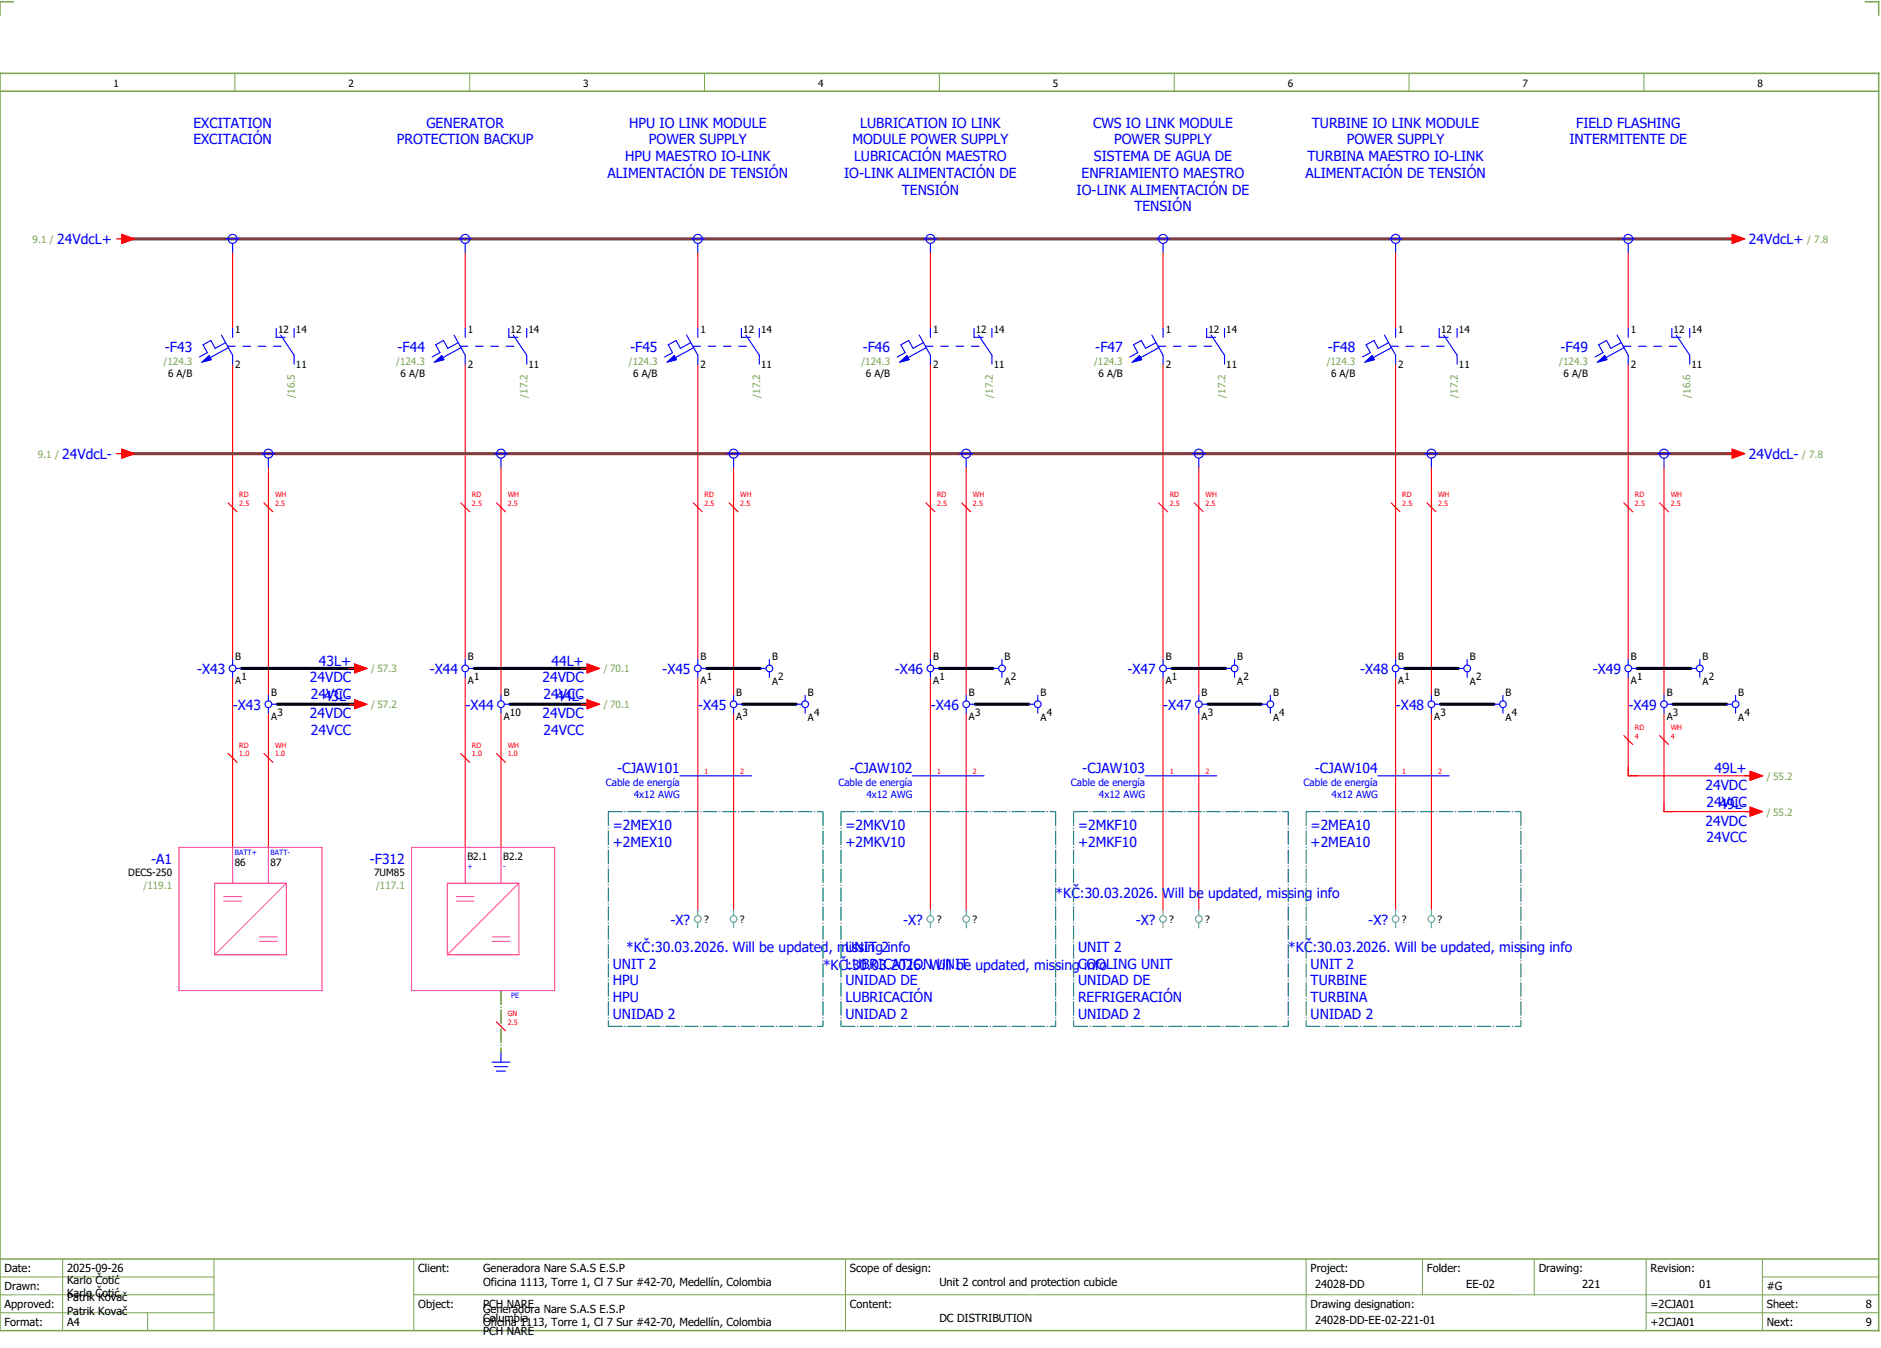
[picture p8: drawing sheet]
<svg xmlns="http://www.w3.org/2000/svg" width="421mm" height="301mm" viewBox="0 0 421 301" stroke-linecap="round" stroke-linejoin="round" font-family="sans-serif">
<path d="M0 16.4h420v281h-420zM3 .4h-3v3M417 .4h3v3M0 20.4h420M0 281.4h420" fill="none" stroke="#7ca552" stroke-width=".35"/>
<g fill="none" stroke="#7ca552" stroke-width=".22">
<path d="M52.5 16.4v4M105 16.4v4M157.5 16.4v4M210 16.4v4M262.5 16.4v4M315 16.4v4M367.5 16.4v4M0 285.4h47.8M0 293.4h47.8M14 281.4v16M33 293.4v4M47.8 281.4v16"/>
<path d="M47.8 289.4h-47.8M92.5 281.4v16M92.5 289.4h327.5M189 281.4v16M292 281.4v15.8M318 281.4v8M343 281.4v8M368 281.4v15.8M368 293.4h52M394 285.4h26M394 281.4v15.8"/>
</g>
<g fill="none" stroke="#f00" stroke-width=".25">
<path d="M26 53.4h1.3M27.3 52.4l2.7 1-2.7 1zM52 56.4v17M104 56.4v17M156 56.4v17M208 56.4v17M260 56.4v17M312 56.4v17M364 56.4v17M386 53.4h1.3M387.3 52.4l2.7 1-2.7 1zM52 81.4v66"/>
<path d="M104 81.4v66M156 81.4v66M208 81.4v66M260 81.4v66M312 81.4v66M364 81.4v66M26 101.4h1.3M27.3 100.4l2.7 1-2.7 1zM51 112.4l2 2M59 112.4l2 2M60 104.4v51M103 112.4l2 2"/>
<path d="M111 112.4l2 2M112 104.4v51M155 112.4l2 2M163 112.4l2 2M164 104.4v51M207 112.4l2 2M215 112.4l2 2M216 104.4v51M259 112.4l2 2M267 112.4l2 2M268 104.4v51M311 112.4l2 2"/>
<path d="M319 112.4l2 2M320 104.4v51M363 112.4l2 2M371 112.4l2 2M372 104.4v51M386 101.4h1.3M387.3 100.4l2.7 1-2.7 1zM52 151.4v38M60 159.4v30M78 149.4h1.3M78 157.4h1.3M79.3 148.4l2.7 1-2.7 1z"/>
<path d="M79.3 156.4l2.7 1-2.7 1zM104 151.4v38M112 159.4v30M130 149.4h1.2M130 157.4h1.2M131.2 148.4l2.8 1-2.8 1zM131.2 156.4l2.8 1-2.8 1zM156 151.4v52M164 159.4v44M208 151.4v52M216 159.4v44M260 151.4v52"/>
<path d="M268 159.4v44M312 151.4v52M320 159.4v44M364 151.4v22h28M372 159.4v22h20M51 168.4l2 2M59 168.4l2 2M103 168.4l2 2M111 168.4l2 2M363 164.4l2 2M371 164.4l2 2M391.3 172.4l2.7 1-2.7 1z"/>
<path d="M391.3 180.4l2.7 1-2.7 1zM111 228.4l2 2"/>
</g>
<g fill="none" stroke="#000" stroke-width=".7">
<path d="M54 149.4h26M62 157.4h18M106 149.4h26M114 157.4h18M158 149.4h12M166 157.4h12M210 149.4h12M218 157.4h12M262 149.4h12M270 157.4h12M314 149.4h12M322 157.4h12"/>
<path d="M366 149.4h12M374 157.4h12"/>
</g>
<path d="M112 221.4v14" fill="none" stroke="#008000" stroke-width=".25" stroke-dasharray="3.2 .4 .3 .4" stroke-linecap="butt"/>
<path d="M28 53.4h360M28 101.4h360" fill="none" stroke="#7f3f3f" stroke-width=".7"/>
<path d="M40 189.4h32v32h-32zM48 197.4h16v16h-16zM52 189.4v8M60 189.4v8M92 189.4h32v32h-32zM100 197.4h16v16h-16zM104 189.4v8M112 189.4v8" fill="none" stroke="#f0f" stroke-width=".25"/>
<path d="M64 197.4l-16 16M116 197.4l-16 16M50 200.4h4M50 201.4h4M58 210.4h4M58 209.4h4M102 200.4h4M102 201.4h4M110 210.4h4M110 209.4h4" fill="none" stroke="#f0f" stroke-width=".22"/>
<g fill="none" stroke="#00f" stroke-width=".25">
<path d="M50.5 53.4h3M52 54.4v2M102.5 53.4h3M104 54.4v2M154.5 53.4h3M156 54.4v2M206.5 53.4h3M208 54.4v2M258.5 53.4h3M260 54.4v2M310.5 53.4h3M312 54.4v2"/>
<path d="M362.5 53.4h3M364 54.4v2M49.5 74.9l2.5 4.5v2M50.4 76.6l-2.3 1.3-1-1.8-1.7 1 1 1.7-1.8 1M50.9 77.4h1.7M51.1 77.7l-4.1 2.2M52 73.4v2M54.3 77.4h1.7M57.7 77.4h1.7M61.2 77.4h1.7M61.7 73.4v2h2.1M62.7 74.9l3.1 4.5v2"/>
<path d="M65.8 73.4v2M101.5 74.9l2.5 4.5v2M102.4 76.6l-2.3 1.3-1-1.8-1.7 1 1 1.7-1.8 1M102.9 77.4h1.7M103.1 77.7l-4.1 2.2M104 73.4v2M106.3 77.4h1.7M109.7 77.4h1.7M113.2 77.4h1.7M113.8 73.4v2h1.9M114.8 74.9l3 4.5v2M117.8 73.4v2"/>
<path d="M153.5 74.9l2.5 4.5v2M154.4 76.6l-2.3 1.3-1-1.8-1.7 1 1 1.7-1.8 1M154.9 77.4h1.7M155.1 77.7l-4.1 2.2M156 73.4v2M158.3 77.4h1.7M161.7 77.4h1.7M165.2 77.4h1.7M165.8 73.4v2h2M166.7 74.9l3.1 4.5v2M169.7 73.4v2M205.5 74.9l2.5 4.5v2"/>
<path d="M206.4 76.6l-2.3 1.3-1-1.8-1.7 1 1 1.7-1.8 1M206.9 77.4h1.7M207.1 77.7l-4.1 2.2M208 73.4v2M210.3 77.4h1.7M213.7 77.4h1.7M217.2 77.4h1.7M217.7 73.4v2h2M218.8 74.9l3 4.5v2M221.8 73.4v2M257.5 74.9l2.5 4.5v2M258.4 76.6l-2.3 1.3-1-1.8-1.7 1 1 1.7-1.8 1"/>
<path d="M258.9 77.4h1.7M259.1 77.7l-4.1 2.2M260 73.4v2M262.3 77.4h1.7M265.7 77.4h1.7M269.2 77.4h1.7M269.8 73.4v2h2M270.7 74.9l3.1 4.5v2M273.7 73.4v2M309.5 74.9l2.5 4.5v2M310.4 76.6l-2.3 1.3-1-1.8-1.7 1 1 1.7-1.8 1M310.9 77.4h1.7"/>
<path d="M311.1 77.7l-4.1 2.2M312 73.4v2M314.3 77.4h1.7M317.7 77.4h1.7M321.2 77.4h1.7M321.7 73.4v2h2.1M322.8 74.9l3 4.5v2M325.8 73.4v2M361.5 74.9l2.5 4.5v2M362.4 76.6l-2.3 1.3-1-1.8-1.7 1 1 1.7-1.8 1M362.9 77.4h1.7M363.1 77.7l-4.1 2.2"/>
<path d="M364 73.4v2M366.3 77.4h1.7M369.7 77.4h1.7M373.2 77.4h1.7M373.8 73.4v2h2M374.7 74.9l3.1 4.5v2M377.8 73.4v2M45.2 80.9l1.5-1.4 .5 .9zM97.2 80.9l1.5-1.4 .5 .9zM149.2 80.9l1.5-1.4 .5 .9zM201.2 80.9l1.5-1.4 .5 .9zM253.2 80.9l1.5-1.4 .5 .9z"/>
<path d="M305.2 80.9l1.5-1.4 .5 .9zM357.2 80.9l1.5-1.4 .5 .9zM58.5 101.4h3M60 102.4v2M110.5 101.4h3M112 102.4v2M162.5 101.4h3M164 102.4v2M214.5 101.4h3M216 102.4v2M266.5 101.4h3M268 102.4v2"/>
<path d="M318.5 101.4h3M320 102.4v2M370.5 101.4h3M372 102.4v2M52 147.4v1.2M52 150.1v1.3M52.8 149.4h1.2M60 155.4v1.2M60 158.1v1.3M60.8 157.4h1.2M104 147.4v1.2M104 150.1v1.3"/>
<path d="M104.7 149.4h1.3M112 155.4v1.2M112 158.1v1.3M112.7 157.4h1.3M156 147.4v1.2M156 150.1v1.3M156.8 149.4h1.2M164 155.4v1.2M164 158.1v1.3M164.8 157.4h1.2M170 149.4h1.2M172 147.4v1.2"/>
<path d="M172 150.1v1.3M178 157.4h1.2M180 155.4v1.2M180 158.1v1.3M208 147.4v1.2M208 150.1v1.3M208.7 149.4h1.3M216 155.4v1.2M216 158.1v1.3M216.7 157.4h1.3M222 149.4h1.3M224 147.4v1.2"/>
<path d="M224 150.1v1.3M230 157.4h1.3M232 155.4v1.2M232 158.1v1.3M260 147.4v1.2M260 150.1v1.3M260.8 149.4h1.2M268 155.4v1.2M268 158.1v1.3M268.7 157.4h1.3M274 149.4h1.2M276 147.4v1.2"/>
<path d="M276 150.1v1.3M282 157.4h1.2M284 155.4v1.2M284 158.1v1.3M312 147.4v1.2M312 150.1v1.3M312.7 149.4h1.3M320 155.4v1.2M320 158.1v1.3M320.8 157.4h1.2M326 149.4h1.3M328 147.4v1.2"/>
<path d="M328 150.1v1.3M334 157.4h1.3M336 155.4v1.2M336 158.1v1.3M364 147.4v1.2M364 150.1v1.3M364.8 149.4h1.2M372 155.4v1.2M372 158.1v1.3M372.7 157.4h1.3M378 149.4h1.3M380 147.4v1.2"/>
<path d="M380 150.1v1.3M386 157.4h1.3M388 155.4v1.2M388 158.1v1.3M152 173.4h16M204 173.4h16M256 173.4h16M308 173.4h16M110 237.4h4M110.5 238.4h3M111 239.4h2M112 235.4v2"/>
<circle cx="52" cy="53.4" r="1"/>
<circle cx="104" cy="53.4" r="1"/>
<circle cx="156" cy="53.4" r="1"/>
<circle cx="208" cy="53.4" r="1"/>
<circle cx="260" cy="53.4" r="1"/>
<circle cx="312" cy="53.4" r="1"/>
<circle cx="364" cy="53.4" r="1"/>
<circle cx="60" cy="101.4" r="1"/>
<circle cx="112" cy="101.4" r="1"/>
<circle cx="164" cy="101.4" r="1"/>
<circle cx="216" cy="101.4" r="1"/>
<circle cx="268" cy="101.4" r="1"/>
<circle cx="320" cy="101.4" r="1"/>
<circle cx="372" cy="101.4" r="1"/>
<circle cx="52" cy="149.4" r=".75"/>
<circle cx="60" cy="157.4" r=".75"/>
<circle cx="104" cy="149.4" r=".75"/>
<circle cx="112" cy="157.4" r=".75"/>
<circle cx="156" cy="149.4" r=".75"/>
<circle cx="164" cy="157.4" r=".75"/>
<circle cx="172" cy="149.4" r=".75"/>
<circle cx="180" cy="157.4" r=".75"/>
<circle cx="208" cy="149.4" r=".75"/>
<circle cx="216" cy="157.4" r=".75"/>
<circle cx="224" cy="149.4" r=".75"/>
<circle cx="232" cy="157.4" r=".75"/>
<circle cx="260" cy="149.4" r=".75"/>
<circle cx="268" cy="157.4" r=".75"/>
<circle cx="276" cy="149.4" r=".75"/>
<circle cx="284" cy="157.4" r=".75"/>
<circle cx="312" cy="149.4" r=".75"/>
<circle cx="320" cy="157.4" r=".75"/>
<circle cx="328" cy="149.4" r=".75"/>
<circle cx="336" cy="157.4" r=".75"/>
<circle cx="364" cy="149.4" r=".75"/>
<circle cx="372" cy="157.4" r=".75"/>
<circle cx="380" cy="149.4" r=".75"/>
<circle cx="388" cy="157.4" r=".75"/>
</g>
<g fill="#00f" stroke="#00f" stroke-width=".22">
<path d="M97.2 80.9l1.5-1.4 .5 .9z"/>
<path d="M253.2 80.9l1.5-1.4 .5 .9z"/>
<path d="M45.2 80.9l1.5-1.4 .5 .9z"/>
<path d="M201.2 80.9l1.5-1.4 .5 .9z"/>
<path d="M149.2 80.9l1.5-1.4 .5 .9z"/>
<path d="M357.2 80.9l1.5-1.4 .5 .9z"/>
<path d="M305.2 80.9l1.5-1.4 .5 .9z"/>
</g>
<g fill="none" stroke="#007f7f" stroke-width=".25" stroke-dasharray="3.2 .4 .3 .4" stroke-linecap="butt">
<path d="M136 181.4h48M136 181.4v48M184 181.4v48M188 181.4h48M188 181.4v48M236 181.4v48M240 181.4h48M240 181.4v48M288 181.4v48M292 181.4h48M292 181.4v48M340 181.4v48"/>
<path d="M136 229.4h48M188 229.4h48M240 229.4h48M292 229.4h48"/>
</g>
<g fill="none" stroke="#52a5a5" stroke-width=".25">
<path d="M156 203.4v1.2M156 206.1v1.3M164 203.4v1.2M164 206.1v1.3M208 203.4v1.2M208 206.1v1.3M216 203.4v1.2M216 206.1v1.3M260 203.4v1.2M260 206.1v1.3M268 203.4v1.2M268 206.1v1.3"/>
<path d="M312 203.4v1.2M312 206.1v1.3M320 203.4v1.2M320 206.1v1.3"/>
<circle cx="156" cy="205.4" r=".75"/>
<circle cx="164" cy="205.4" r=".75"/>
<circle cx="208" cy="205.4" r=".75"/>
<circle cx="216" cy="205.4" r=".75"/>
<circle cx="260" cy="205.4" r=".75"/>
<circle cx="268" cy="205.4" r=".75"/>
<circle cx="312" cy="205.4" r=".75"/>
<circle cx="320" cy="205.4" r=".75"/>
</g>
<g fill="#f00" stroke="#f00" stroke-width=".22">
<path d="M27.3 100.4l2.7 1-2.7 1z"/>
<path d="M27.3 52.4l2.7 1-2.7 1z"/>
<path d="M79.3 148.4l2.7 1-2.7 1z"/>
<path d="M79.3 156.4l2.7 1-2.7 1z"/>
<path d="M387.3 100.4l2.7 1-2.7 1z"/>
<path d="M387.3 52.4l2.7 1-2.7 1z"/>
<path d="M131.2 148.4l2.8 1-2.8 1z"/>
<path d="M131.2 156.4l2.8 1-2.8 1z"/>
<path d="M391.3 172.4l2.7 1-2.7 1z"/>
<path d="M391.3 180.4l2.7 1-2.7 1z"/>
</g>
<g font-size="3.1" fill="#00f">
<text x="43.3" y="28.5">EXCITATION</text>
<text x="95.3" y="28.5">GENERATOR</text>
<text x="140.6" y="28.5">HPU IO LINK MODULE</text>
<text x="192.3" y="28.5">LUBRICATION IO LINK</text>
<text x="244.4" y="28.5">CWS IO LINK MODULE</text>
<text x="293.3" y="28.5">TURBINE IO LINK MODULE</text>
<text x="352.4" y="28.5">FIELD FLASHING</text>
<text x="43.2" y="32.3">EXCITACIÓN</text>
<text x="88.7" y="32.3">PROTECTION BACKUP</text>
<text x="145.1" y="32.3">POWER SUPPLY</text>
<text x="190.6" y="32.3">MODULE POWER SUPPLY</text>
<text x="249.1" y="32.3">POWER SUPPLY</text>
<text x="301.1" y="32.3">POWER SUPPLY</text>
<text x="350.9" y="32.3">INTERMITENTE DE</text>
<text x="135.8" y="39.8">ALIMENTACIÓN DE TENSIÓN</text>
<text x="139.7" y="36">HPU MAESTRO IO-LINK</text>
<text x="188.7" y="39.8">IO-LINK ALIMENTACIÓN DE</text>
<text x="190.9" y="36">LUBRICACIÓN MAESTRO</text>
<text x="241.8" y="39.8">ENFRIAMIENTO MAESTRO</text>
<text x="244.6" y="36">SISTEMA DE AGUA DE</text>
<text x="291.8" y="39.8">ALIMENTACIÓN DE TENSIÓN</text>
<text x="292.3" y="36">TURBINA MAESTRO IO-LINK</text>
<text x="201.6" y="43.5">TENSIÓN</text>
<text x="240.7" y="43.5">IO-LINK ALIMENTACIÓN DE</text>
<text x="253.6" y="47.3">TENSIÓN</text>
<text x="12.8" y="54.6">24VdcL+</text>
<text x="391" y="54.6">24VdcL+</text>
<text x="36.9" y="78.6">-F43</text>
<text x="88.9" y="78.6">-F44</text>
<text x="140.9" y="78.6">-F45</text>
<text x="192.9" y="78.6">-F46</text>
<text x="244.9" y="78.6">-F47</text>
<text x="296.9" y="78.6">-F48</text>
<text x="348.9" y="78.6">-F49</text>
<text x="13.9" y="102.6">24VdcL-</text>
<text x="391" y="102.6">24VdcL-</text>
<text x="71.3" y="148.8">43L+</text>
<text x="123.3" y="148.8">44L+</text>
<text x="44.1" y="150.7">-X43</text>
<text x="69.3" y="152.5">24VDC</text>
<text x="96.1" y="150.7">-X44</text>
<text x="121.3" y="152.5">24VDC</text>
<text x="148.1" y="150.7">-X45</text>
<text x="200.1" y="150.7">-X46</text>
<text x="252.1" y="150.7">-X47</text>
<text x="304.1" y="150.7">-X48</text>
<text x="356.1" y="150.7">-X49</text>
<text x="52.1" y="158.7">-X43</text>
<text x="69.3" y="160.5">24VDC</text>
<text x="69.5" y="156.3">24VCC</text>
<text x="72.4" y="156.8">43L-</text>
<text x="104.1" y="158.7">-X44</text>
<text x="121.3" y="160.5">24VDC</text>
<text x="121.5" y="156.3">24VCC</text>
<text x="124.4" y="156.8">44L-</text>
<text x="156.1" y="158.7">-X45</text>
<text x="208.1" y="158.7">-X46</text>
<text x="260.1" y="158.7">-X47</text>
<text x="312.1" y="158.7">-X48</text>
<text x="364.1" y="158.7">-X49</text>
<text x="69.5" y="164.3">24VCC</text>
<text x="121.5" y="164.3">24VCC</text>
<text x="138" y="172.8">-CJAW101</text>
<text x="190" y="172.8">-CJAW102</text>
<text x="242" y="172.8">-CJAW103</text>
<text x="294" y="172.8">-CJAW104</text>
<text x="383.3" y="172.8">49L+</text>
<text x="381.3" y="176.5">24VDC</text>
<text x="137" y="185.5">=2MEX10</text>
<text x="189" y="185.5">=2MKV10</text>
<text x="241" y="185.5">=2MKF10</text>
<text x="293" y="185.5">=2MEA10</text>
<text x="381.3" y="184.5">24VDC</text>
<text x="381.5" y="180.3">24VCC</text>
<text x="384.4" y="180.8">49L-</text>
<text x="137" y="189.3">+2MEX10</text>
<text x="189" y="189.3">+2MKV10</text>
<text x="241" y="189.3">+2MKF10</text>
<text x="293" y="189.3">+2MEA10</text>
<text x="381.5" y="188.3">24VCC</text>
<text x="33.8" y="193">-A1</text>
<text x="82.7" y="193">-F312</text>
<text x="236" y="200.8">*KČ:30.03.2026. Will be updated, missing info</text>
<text x="149.9" y="206.6">-X?</text>
<text x="201.9" y="206.6">-X?</text>
<text x="253.9" y="206.6">-X?</text>
<text x="305.9" y="206.6">-X?</text>
<text x="140" y="212.8">*KČ:30.03.2026. Will be updated, missing info</text>
<text x="189" y="212.8">UNIT 2</text>
<text x="241" y="212.8">UNIT 2</text>
<text x="288" y="212.8">*KČ:30.03.2026. Will be updated, missing info</text>
<text x="137" y="216.5">UNIT 2</text>
<text x="137" y="220.3">HPU</text>
<text x="184" y="216.8">*KČ:30.03.2026. Will be updated, missing info</text>
<text x="189" y="216.5">LUBRICATION UNIT</text>
<text x="189" y="220.3">UNIDAD DE</text>
<text x="241" y="216.5">COOLING UNIT</text>
<text x="241" y="220.3">UNIDAD DE</text>
<text x="293" y="216.5">UNIT 2</text>
<text x="293" y="220.3">TURBINE</text>
<text x="137" y="224">HPU</text>
<text x="137" y="227.8">UNIDAD 2</text>
<text x="189" y="224">LUBRICACIÓN</text>
<text x="189" y="227.8">UNIDAD 2</text>
<text x="241" y="224">REFRIGERACIÓN</text>
<text x="241" y="227.8">UNIDAD 2</text>
<text x="293" y="224">TURBINA</text>
<text x="293" y="227.8">UNIDAD 2</text>
</g>
<g font-size="2.5">
<text x="1" y="284.4">Date:</text>
<text x="15" y="286.9">Karlo Čotić</text>
<text x="15" y="284.4">2025-09-26</text>
<text x="93.5" y="284.4">Client:</text>
<text x="108" y="284.4">Generadora Nare S.A.S E.S.P</text>
<text x="108" y="287.4">Oficina 1113, Torre 1, Cl 7 Sur #42-70, Medellín, Colombia</text>
<text x="190" y="284.4">Scope of design:</text>
<text x="210" y="287.4">Unit 2 control and protection cubicle</text>
<text x="293" y="284.4">Project:</text>
<text x="294" y="287.9">24028-DD</text>
<text x="319" y="284.4">Folder:</text>
<text x="327.8" y="287.9">EE-02</text>
<text x="344" y="284.4">Drawing:</text>
<text x="353.7" y="287.9">221</text>
<text x="369" y="284.4">Revision:</text>
<text x="379.9" y="287.9">01</text>
<text x="1" y="288.4">Drawn:</text>
<text x="1" y="292.4">Approved:</text>
<text x="15" y="289.9">Karlo Čotić</text>
<text x="15" y="290.9">Patrik Kovač</text>
<text x="15" y="293.9">Patrik Kovač</text>
<text x="93.5" y="292.4">Object:</text>
<text x="108" y="293.4">Generadora Nare S.A.S E.S.P</text>
<text x="108" y="292.4">PCH NARE</text>
<text x="190" y="292.4">Content:</text>
<text x="293" y="292.4">Drawing designation:</text>
<text x="369" y="292.4">=2CJA01</text>
<text x="395" y="292.4">Sheet:</text>
<text x="395" y="288.4">#G</text>
<text x="417.1" y="292.4">8</text>
<text x="1" y="296.4">Format:</text>
<text x="15" y="296.4">A4</text>
<text x="108" y="296.4">Oficina 1113, Torre 1, Cl 7 Sur #42-70, Medellín, Colombia</text>
<text x="108" y="295.4">Columbia</text>
<text x="108" y="298.4">PCH NARE</text>
<text x="210" y="295.4">DC DISTRIBUTION</text>
<text x="294" y="295.9">24028-DD-EE-02-221-01</text>
<text x="369" y="296.4">+2CJA01</text>
<text x="395" y="296.4">Next:</text>
<text x="417.1" y="296.4">9</text>
</g>
<g font-size="2.2">
<text x="25.4" y="19.4">1</text>
<text x="77.9" y="19.4">2</text>
<text x="130.4" y="19.4">3</text>
<text x="182.9" y="19.4">4</text>
<text x="235.4" y="19.4">5</text>
<text x="287.9" y="19.4">6</text>
<text x="340.4" y="19.4">7</text>
<text x="392.9" y="19.4">8</text>
<text x="52.6" y="74.3">1</text>
<text x="62.1" y="74.3">12</text>
<text x="66.2" y="74.3">14</text>
<text x="104.6" y="74.3">1</text>
<text x="114.2" y="74.3">12</text>
<text x="118.1" y="74.3">14</text>
<text x="156.6" y="74.3">1</text>
<text x="166.1" y="74.3">12</text>
<text x="170.2" y="74.3">14</text>
<text x="208.6" y="74.3">1</text>
<text x="218.2" y="74.3">12</text>
<text x="222.2" y="74.3">14</text>
<text x="260.6" y="74.3">1</text>
<text x="270.2" y="74.3">12</text>
<text x="274.1" y="74.3">14</text>
<text x="312.6" y="74.3">1</text>
<text x="322.1" y="74.3">12</text>
<text x="326.2" y="74.3">14</text>
<text x="364.6" y="74.3">1</text>
<text x="374.1" y="74.3">12</text>
<text x="378.1" y="74.3">14</text>
<text x="52.6" y="82.2">2</text>
<text x="66.2" y="82.2">11</text>
<text x="104.6" y="82.2">2</text>
<text x="118.1" y="82.2">11</text>
<text x="156.6" y="82.2">2</text>
<text x="170.2" y="82.2">11</text>
<text x="208.6" y="82.2">2</text>
<text x="222.2" y="82.2">11</text>
<text x="260.6" y="82.2">2</text>
<text x="274.1" y="82.2">11</text>
<text x="312.6" y="82.2">2</text>
<text x="326.2" y="82.2">11</text>
<text x="364.6" y="82.2">2</text>
<text x="378.1" y="82.2">11</text>
<text x="37.6" y="84.2">6 A/B</text>
<text x="89.6" y="84.2">6 A/B</text>
<text x="141.6" y="84.2">6 A/B</text>
<text x="193.6" y="84.2">6 A/B</text>
<text x="245.6" y="84.2">6 A/B</text>
<text x="297.6" y="84.2">6 A/B</text>
<text x="349.6" y="84.2">6 A/B</text>
<text x="52.6" y="147.5">B</text>
<text x="104.6" y="147.5">B</text>
<text x="156.6" y="147.5">B</text>
<text x="172.6" y="147.5">B</text>
<text x="208.6" y="147.5">B</text>
<text x="224.6" y="147.5">B</text>
<text x="260.6" y="147.5">B</text>
<text x="276.6" y="147.5">B</text>
<text x="312.6" y="147.5">B</text>
<text x="328.6" y="147.5">B</text>
<text x="364.6" y="147.5">B</text>
<text x="380.6" y="147.5">B</text>
<text x="52.6" y="152.9">A</text>
<text x="54" y="152">1</text>
<text x="60.6" y="155.5">B</text>
<text x="104.6" y="152.9">A</text>
<text x="106" y="152">1</text>
<text x="112.6" y="155.5">B</text>
<text x="156.6" y="152.9">A</text>
<text x="158" y="152">1</text>
<text x="164.6" y="155.5">B</text>
<text x="172.6" y="153">A</text>
<text x="174" y="152">2</text>
<text x="180.6" y="155.5">B</text>
<text x="208.6" y="152.9">A</text>
<text x="210" y="152">1</text>
<text x="216.6" y="155.5">B</text>
<text x="224.6" y="153">A</text>
<text x="226" y="152">2</text>
<text x="232.6" y="155.5">B</text>
<text x="260.6" y="152.9">A</text>
<text x="262" y="152">1</text>
<text x="268.6" y="155.5">B</text>
<text x="276.6" y="153">A</text>
<text x="278" y="152">2</text>
<text x="284.6" y="155.5">B</text>
<text x="312.6" y="152.9">A</text>
<text x="314" y="152">1</text>
<text x="320.6" y="155.5">B</text>
<text x="328.6" y="153">A</text>
<text x="330" y="152">2</text>
<text x="336.6" y="155.5">B</text>
<text x="364.6" y="152.9">A</text>
<text x="366" y="152">1</text>
<text x="372.6" y="155.5">B</text>
<text x="380.6" y="153">A</text>
<text x="382" y="152">2</text>
<text x="388.6" y="155.5">B</text>
<text x="60.6" y="160.9">A</text>
<text x="62" y="160">3</text>
<text x="112.6" y="160.9">A</text>
<text x="114" y="160">10</text>
<text x="164.6" y="160.9">A</text>
<text x="166" y="160">3</text>
<text x="180.6" y="161">A</text>
<text x="182" y="160">4</text>
<text x="216.6" y="160.9">A</text>
<text x="218" y="160">3</text>
<text x="232.6" y="161">A</text>
<text x="234" y="160">4</text>
<text x="268.6" y="160.9">A</text>
<text x="270" y="160">3</text>
<text x="284.6" y="161">A</text>
<text x="286" y="160">4</text>
<text x="320.6" y="160.9">A</text>
<text x="322" y="160">3</text>
<text x="336.6" y="161">A</text>
<text x="338" y="160">4</text>
<text x="372.6" y="160.9">A</text>
<text x="374" y="160">3</text>
<text x="388.6" y="161">A</text>
<text x="390" y="160">4</text>
<text x="28.7" y="195.9">DECS-250</text>
<text x="52.5" y="193.6">86</text>
<text x="60.5" y="193.6">87</text>
<text x="83.6" y="195.9">7UM85</text>
<text x="104.5" y="192.1">B2.1</text>
<text x="112.5" y="192.1">B2.2</text>
<text x="157.4" y="206.3">?</text>
<text x="165.4" y="206.3">?</text>
<text x="209.4" y="206.3">?</text>
<text x="217.4" y="206.3">?</text>
<text x="261.4" y="206.3">?</text>
<text x="269.4" y="206.3">?</text>
<text x="313.4" y="206.3">?</text>
<text x="321.4" y="206.3">?</text>
</g>
<g font-size="2.2" fill="#7ca552">
<text x="7.3" y="54.3">9.1 /</text>
<text x="404" y="54.3">/ 7.8</text>
<text x="36.6" y="81.5">/124.3</text>
<text x="88.6" y="81.5">/124.3</text>
<text x="140.6" y="81.5">/124.3</text>
<text x="192.6" y="81.5">/124.3</text>
<text x="244.6" y="81.5">/124.3</text>
<text x="296.6" y="81.5">/124.3</text>
<text x="348.6" y="81.5">/124.3</text>
<text x="65.9" y="88.9" transform="rotate(-90 65.9 88.9)">/16.5</text>
<text x="117.9" y="88.9" transform="rotate(-90 117.9 88.9)">/17.2</text>
<text x="169.9" y="88.9" transform="rotate(-90 169.9 88.9)">/17.2</text>
<text x="221.9" y="88.9" transform="rotate(-90 221.9 88.9)">/17.2</text>
<text x="273.9" y="88.9" transform="rotate(-90 273.9 88.9)">/17.2</text>
<text x="325.9" y="88.9" transform="rotate(-90 325.9 88.9)">/17.2</text>
<text x="377.9" y="88.9" transform="rotate(-90 377.9 88.9)">/16.6</text>
<text x="8.4" y="102.3">9.1 /</text>
<text x="402.9" y="102.3">/ 7.8</text>
<text x="83" y="150.3">/ 57.3</text>
<text x="135" y="150.3">/ 70.1</text>
<text x="83" y="158.3">/ 57.2</text>
<text x="135" y="158.3">/ 70.1</text>
<text x="395" y="174.3">/ 55.2</text>
<text x="395" y="182.3">/ 55.2</text>
<text x="32.1" y="198.6">/119.1</text>
<text x="84.1" y="198.6">/117.1</text>
</g>
<g font-size="2.2" fill="#00f">
<text x="135.4" y="175.6">Cable de energía</text>
<text x="141.7" y="178.3">4x12 AWG</text>
<text x="187.4" y="175.6">Cable de energía</text>
<text x="193.7" y="178.3">4x12 AWG</text>
<text x="239.4" y="175.6">Cable de energía</text>
<text x="245.7" y="178.3">4x12 AWG</text>
<text x="291.4" y="175.6">Cable de energía</text>
<text x="297.7" y="178.3">4x12 AWG</text>
</g>
<g font-size="1.6" fill="#f00">
<text x="53.5" y="113.1">2.5</text>
<text x="53.5" y="111.1">RD</text>
<text x="61.5" y="113.1">2.5</text>
<text x="61.5" y="111.1">WH</text>
<text x="105.5" y="113.1">2.5</text>
<text x="105.5" y="111.1">RD</text>
<text x="113.5" y="113.1">2.5</text>
<text x="113.5" y="111.1">WH</text>
<text x="157.5" y="113.1">2.5</text>
<text x="157.5" y="111.1">RD</text>
<text x="165.5" y="113.1">2.5</text>
<text x="165.5" y="111.1">WH</text>
<text x="209.5" y="113.1">2.5</text>
<text x="209.5" y="111.1">RD</text>
<text x="217.5" y="113.1">2.5</text>
<text x="217.5" y="111.1">WH</text>
<text x="261.5" y="113.1">2.5</text>
<text x="261.5" y="111.1">RD</text>
<text x="269.5" y="113.1">2.5</text>
<text x="269.5" y="111.1">WH</text>
<text x="313.5" y="113.1">2.5</text>
<text x="313.5" y="111.1">RD</text>
<text x="321.5" y="113.1">2.5</text>
<text x="321.5" y="111.1">WH</text>
<text x="365.5" y="113.1">2.5</text>
<text x="365.5" y="111.1">RD</text>
<text x="373.5" y="113.1">2.5</text>
<text x="373.5" y="111.1">WH</text>
<text x="53.5" y="167.1">RD</text>
<text x="61.5" y="167.1">WH</text>
<text x="105.5" y="167.1">RD</text>
<text x="113.5" y="167.1">WH</text>
<text x="365.5" y="165.1">4</text>
<text x="365.5" y="163.1">RD</text>
<text x="373.5" y="165.1">4</text>
<text x="373.5" y="163.1">WH</text>
<text x="53.5" y="169.1">1.0</text>
<text x="61.5" y="169.1">1.0</text>
<text x="105.5" y="169.1">1.0</text>
<text x="113.5" y="169.1">1.0</text>
<text x="157.5" y="172.9">1</text>
<text x="165.5" y="172.9">2</text>
<text x="209.5" y="172.9">1</text>
<text x="217.5" y="172.9">2</text>
<text x="261.5" y="172.9">1</text>
<text x="269.5" y="172.9">2</text>
<text x="313.5" y="172.9">1</text>
<text x="321.5" y="172.9">2</text>
<text x="113.5" y="227.1">GN</text>
<text x="113.5" y="229.1">2.5</text>
</g>
<g font-size="1.6" fill="#00f">
<text x="52.5" y="191">BATT+</text>
<text x="60.5" y="191">BATT-</text>
<text x="104.5" y="194.2">+</text>
<text x="112.5" y="194.2">-</text>
<text x="114.3" y="223.1">PE</text>
</g>
</svg>
